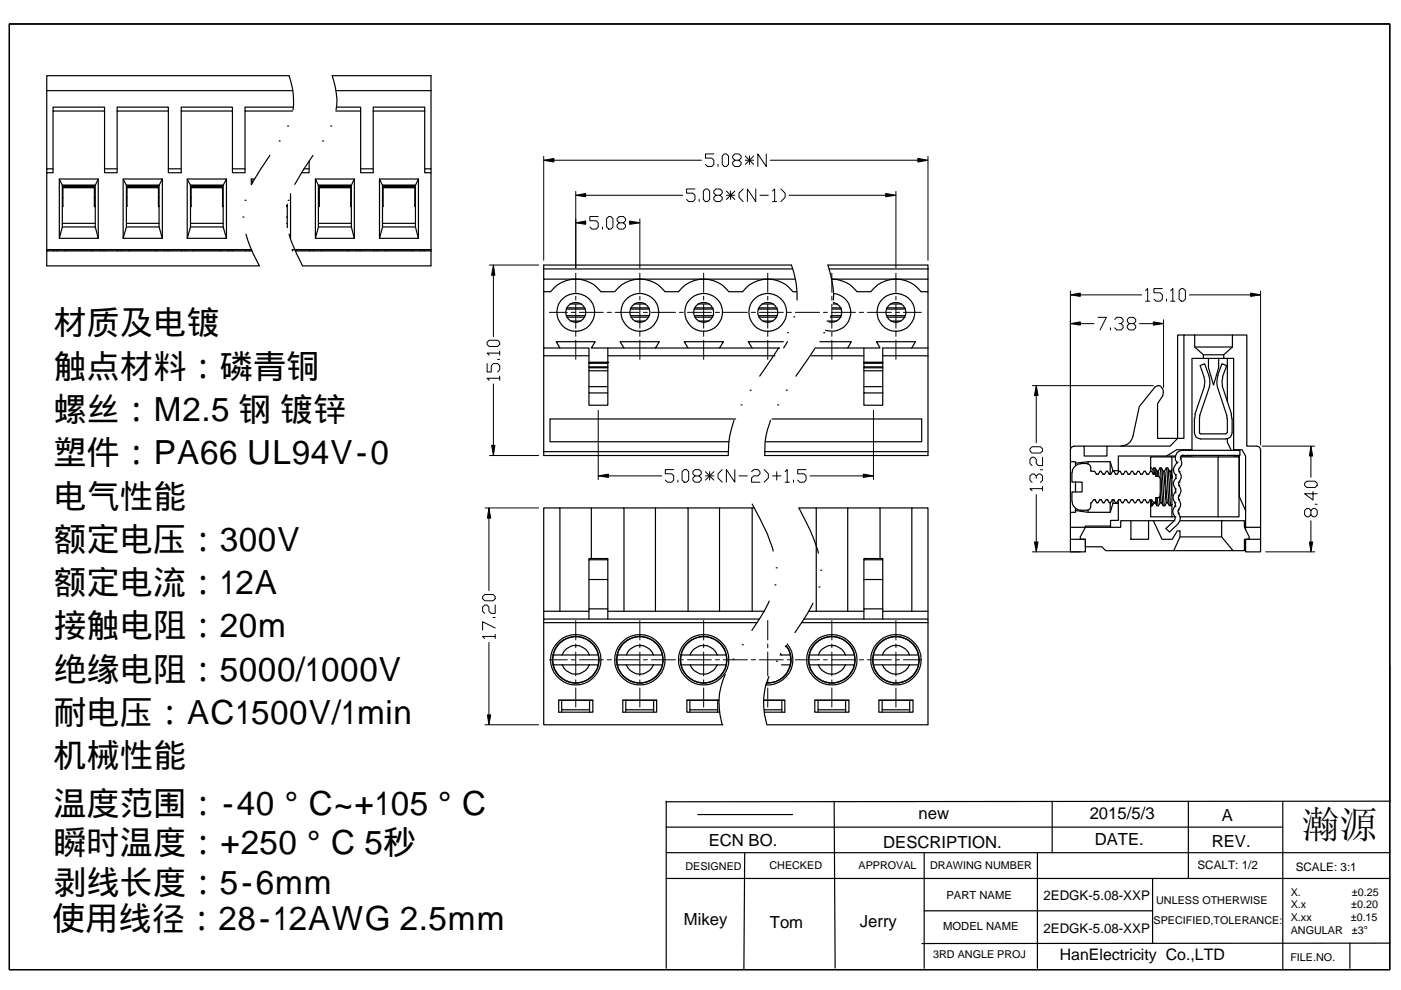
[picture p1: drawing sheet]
<svg xmlns="http://www.w3.org/2000/svg" width="297mm" height="210mm" viewBox="0 0 297 210" stroke-linecap="round" stroke-linejoin="round" font-family="sans-serif">
<g fill="none" stroke="#000" stroke-width=".25">
<path d="M2 5.1h292.6v200.5h-292.6zM9.9 19.2v16.6M9.9 19.2v-3.2h51.4a15.1 15.1 0 0 1 .8 7.3M9.9 19.2h52.2M71.3 19.2h20.1M91.4 19.2v16.6M91.4 19.2v-3.2h-21a15.1 15.1 0 0 1 .9 7.3M11.2 35.8h-1.3v.8M11.2 23.5v-.8h11v.8M12.6 38h8.2v12.5h-8.2zM12.6 38l.6 1.3v8.8M13.2 39.3h7"/>
<path d="M13.3 39.3v.1h6.7v-.1M13.3 39.4h6.7M13.3 39.5h6.7M13.3 39.7h6.7M13.3 39.8v4h-.1M13.3 39.5h6.7v.2h-6.7zM20 39.8v4h.2M20.8 38l-.6 1.3v8.8M22.2 35.8h2.6M24.8 23.5v-.8h10.9v.8M26.1 38h8.3v12.5h-8.3zM26.1 38l.7 1.3v8.8l-.7 2.4"/>
<path d="M26.8 39.3h6.9M26.9 39.5h6.7v.2h-6.7zM26.9 39.3v.1h6.7v-.1M26.9 39.4h6.7M26.9 39.5h6.7M26.9 39.7h6.7M26.9 39.8v4h-.1M33.6 39.8v4h.1M34.4 38l-.7 1.3v8.8l.7 2.4M35.7 23.5v13.1h2.7v-13.1h10.9v13.1h2.6v-13.1h10.1M35.7 23.5h-10.9v13.1h-2.6v-13.1h-11v13.1h-1.3v16.3M35.7 35.8h2.7"/>
<path d="M38.4 23.5v-.8h10.9v.8M39.7 38h8.3v12.5h-8.3zM39.7 38l.7 1.3v8.8M40.4 39.3h6.9M40.5 39.5h6.7v.2h-6.7zM40.5 39.3v.1h6.7v-.1M40.5 39.4h6.7M40.5 39.5h6.7M40.5 39.7h6.7M40.5 39.8v4h-.1M47.2 39.8v4h.1M48 38l-.7 1.3v8.8"/>
<path d="M49.3 35.8h2.6M53.3 38h.7M53.3 38l.3 .6M53.3 38v1.2M57.2 32.9l-3.9 6.2M59.2 29.9h.1M61 26.7h.1M62.2 22.7h-10.3v.8M64.5 35.8h1M65.5 34.2v2.4h-1.5M66.4 32.9l-3.9 6.2M66.9 38h8.2v12.5h-8.2z"/>
<path d="M66.9 38l.6 1.3v8.8l-.6 2.4M67.5 39.3h7M67.7 39.5h6.7v.2h-6.7zM67.7 39.3v.1h6.7v-.1M67.7 39.4h6.7M67.7 39.5h6.7M67.7 39.7h6.7M67.7 39.8v4h-.2M68.4 29.9h.1M70.1 26.7h.1M71.2 23.5h5.3v13.1h2.6v-13.1h10.9v13.1h1.4v16.3M71.3 22.7h5.2v.8"/>
<path d="M74.4 39.8v4h.1M75.1 38l-.6 1.3v8.8l.6 2.4M76.5 35.8h2.6M79.1 23.5v-.8h10.9v.8M80.5 38h8.2v12.5h-8.2zM80.5 38l.6 1.3v8.8l-.6 2.4M81.1 39.3h7M81.2 39.5h6.8v.2h-6.8zM81.2 39.3v.1h6.8v-.1M81.2 39.4h6.8M81.2 39.5h6.8M81.2 39.7h6.8"/>
<path d="M81.2 39.8v4h-.1M88 39.8v4h.1M88.7 38l-.6 1.3v8.8l.6 2.4M90 35.8h1.4v.8M9.9 52.9h42.7M9.9 52.9h43.4M9.9 52.9v.3M11.4 52.9v.3M12.1 52.9v.3M12.6 50.5l.6-2.4h7l.6 2.4M13.2 43.5h.1M13.2 47.4h7"/>
<path d="M13.2 41.9h.1M13.7 52.9v.3M19.6 52.9v.3M20 43.5h.2M20 41.9h.2M21.2 52.9v.3M22 52.9v.3M24.9 52.9v.3M25.7 52.9v.3M26.8 43.5h.1M26.8 47.4h6.9M26.8 48.1h6.9"/>
<path d="M26.8 41.9h.1M27.3 52.9v.3M33.2 52.9v.3M33.6 43.5h.1M33.6 41.9h.1M34.8 52.9v.3M35.6 52.9v.3M38.5 52.9v.3M39.3 52.9v.3M39.7 50.5l.7-2.4h6.9l.7 2.4M40.4 43.5h.1M40.4 47.4h6.9"/>
<path d="M40.4 41.9h.1M40.9 52.9v.3M46.8 52.9v.3M47.2 43.5h.1M47.2 41.9h.1M48.4 52.9v.3M49.2 52.9v.3M51.5 46h.1M51.9 42.5h.1M52.1 52.9v.3M52.1 49.6l.1 .2a29.3 29.3 0 0 0 2.8 6.6h-45.1v-3.2h43.5M52.9 52.9v.3"/>
<path d="M60.7 46h.1M60.8 47.4h.1M60.9 43.5h-.1v.3h.1M60.9 43.3l.1 4.9M61.1 42.5h.1M61.3 49.6l.4 1.5 2.4 5.3h27.3v-3.5M61.6 41.1l-.1 9.4M62.5 52.9h28.9M62.6 53.2h28.8M62.7 52.9v.3M65.7 52.9v.3M66.5 52.9v.3"/>
<path d="M67.5 43.5h.2M67.5 47.4h7M67.5 48.1h7M67.5 41.9h.2M68.1 52.9v.3M73.9 52.9v.3M74.4 43.5h.1M74.4 41.9h.1M75.6 52.9v.3M76.3 52.9v.3M79.3 52.9v.3M80 52.9v.3"/>
<path d="M81.1 43.5h.1M81.1 47.4h7M81.1 48.1h7M81.1 41.9h.1M81.7 52.9v.3M87.5 52.9v.3M88 43.5h.1M88 41.9h.1M89.2 52.9v.3M89.9 52.9v.3M91.4 52.9h-29.4v.3M115.3 59.2v-3h52.5a19.1 19.1 0 0 1 1.2 7.4"/>
<path d="M115.3 57h52.7M168.6 59.2h-53.3v2.6M175.8 57h20.9M196.7 57v-.8h-21.2l.7 2.7a13.9 13.9 0 0 1 .5 4.7M196.7 57v2.2M115.3 61.8v12h3.4l-.8-1.3h8.3l-.8 1.3h6.9l-.8-1.3h8.3l-.8 1.3h6.9l-.8-1.3h8.3l-.8 1.3h6.9l-.9-1.3h7.5M115.3 73.8v1.6h9.6M115.3 61.8h1.4a6.7 6.7 0 0 1 10.7 0h2.9M115.3 75.4v21.2h39.1a20.3 20.3 0 0 1 1.2-7.4M118.7 73.8h6.2v3h4v.2M120 66.9h4M120 65.5h4.1"/>
<path d="M120.1 65.3h3.9M120.2 67.2h3.7M120.9 64.5h2.4M121.1 68.1h2M124.9 77.8h4v.2h-4zM124.9 77.8v-.8h4v.8M124.9 78v.6h4v-.6M124.9 78.6v3.4h4v-3.4M128.9 76.8h-4v.2M128.9 76.8h.1M128.9 75.4h35.4M128.9 73.8v3"/>
<path d="M130.3 61.8a6.7 6.7 0 0 1 10.7 0h2.9a6.7 6.7 0 0 1 10.6 0M132.3 73.8h6.7M133.6 66.9h4M133.6 65.5h4.1M133.7 65.3h3.9M133.8 67.2h3.7M134.5 64.5h2.3M134.6 68.1h2.1M145.9 73.8h6.7M147.2 65.5h4.1M147.2 66.9h4M147.3 65.3h3.9"/>
<path d="M147.3 67.2h3.8M148 64.5h2.4M148.2 68.1h2.1M154.6 61.8h2.8a6.7 6.7 0 0 1 10.7 0h.8M159.5 73.8h5.8M160.7 65.5h4.1M160.8 66.9h4M160.9 65.3h3.8M160.9 67.2h3.8M161.6 64.5h2.4M161.8 68.1h2M165.1 73.7l-4 6.1"/>
<path d="M167 70.5h.1M167 72.5l-.9 1.3M168.3 67.2h.1M172 75.4h11.2M172.9 73.7l-4.2 6.1M173.1 73.8h6.6M173.8 72.5h6.7l-.8 1.3h6.9l-.8-1.3h8.3l-.8 1.3M174.7 70.5h.1M175.4 68.1h2M176 67.2h.1M176.1 67.2h2.2M176.2 66.9h2.2"/>
<path d="M176.5 65.3h1.8M176.5 65.5h1.9M176.6 64.5h1M176.7 64.1a2.12 2.12 0 0 1 1.7 2.6 2.12 2.12 0 0 1-2.7 1.6M176.7 62.2a4 4 0 0 1 3.6 4.9 4 4 0 0 1-5.3 2.9M183.2 77h4v.8h-4zM183.2 77.8v.2h4v-.2M183.2 78v.6h4v-.6M183.2 78.6v3.4h4v-3.4M183.2 77v-.2h4v.2M183.2 73.8v3h4v-3h9.5M187.2 75.4h9.5"/>
<path d="M187.9 66.9h4M187.9 65.5h4.1M188 65.3h3.9M188.1 67.2h3.8M188.7 64.5h2.5M188.9 68.1h2.1M196.7 61.8v-2.6h-20.4a6.6 6.6 0 0 1 5.4 2.6h2.9a6.7 6.7 0 0 1 10.7 0h1.4v12M196.7 73.8v22.8h-34.6a17.3 17.3 0 0 1 1.2-7.4M251 71h-1.3v21.9h-4.3v-7.3l1.2-1.7M253.3 71v2.6l1.8 1.6v.8h-2.4v19.4h-3.2l-2.2 1.3h-10.2v3.1M253.3 71h-2.3v21.9h-1.3l-1.6 1.7h-13.4v2.1h-4.8v-2.1h-2.2l-.6 .4-.2 .4v2.5h1.1v.3l2.7-.3h4.7l.6 1.9M253.3 73.6h8"/>
<path d="M253.3 71h8M255.1 75.2h4.4M255.1 76h4.4M255.3 79.9l-.9-2.4 1-.4a7.2 7.2 0 0 1 1 5l-2 6v3.8l5.5 .1 .3-.3M255.3 79.9l.2 1-.2 .9M256.2 76v2l1.1 3.6 1.1-3.6v-2M258.2 79.5l.9-2.4 1 .4-.9 2.4M258.3 79.5l-.3 1.8 .1 .8 2 6 .1 .6M259.3 79.9l-.2 1 .1 .9M260.2 76v9.1M261.3 71h3v23.6h2.2l.6 .4 .2 .4v16.4h-3.2v-15.1l-.8-1.3h-1.7v-19.4h-2.1v-.8l1.8-1.6zM115.3 95.8h39.1"/>
<path d="M124.9 82v1.3h4v-1.3M124.9 83.3v2.6h4v-2.6M156 88.8h-39.4v4.9h37.9M157.1 85.9h.1M159 82.7h.1M162.1 95.8h34.6M163.7 88.8h31.7v4.9h-33.1M164.9 85.9h.1M166.7 82.7h.1M183.2 82v1.3h4v-1.3M183.2 83.3v2.6h4v-2.6M226.9 97.9v10.7"/>
<path d="M228 98.2v.5M229.2 98.3a1.91 1.91 0 0 0-1.9 1.9M229.2 98.3h1.3M229.9 94.6h4.8M230.5 98.3l.6 .4 .2 1.2h.8l.4 .7h.4l.3-.7h.2l.5 .7M230.7 97.9v.4M234.8 99.9h-.2l-.4 .7h-.3M234.8 99.9l.4 .7M234.8 99.9v.1M235.4 97.9v2.7M236 99.8h1.1M236 99.8v.1"/>
<path d="M236.2 99.9h-.3l-.4 .7h-.3M236.2 99.9l.3 .7M236.2 99.9v.1M237.1 99.8v.3M237.5 99.9h-.3l-.3 .7h-.4M237.5 99.9l.4 .7M237.5 99.9v.1M240.2 92.5a2.56 2.56 0 0 1-2.6 2.1M242.8 99.9h-.2l-.4 .7h-.3M242.8 99.9l.4 .7M242.8 99.9l.1 .1M244 99.1v.8"/>
<path d="M244.2 99.9h-.3l-.4 .7h-.3M244.2 99.9l.3 .7M244.2 99.9v.1M244.4 99.5l-.4-.4v-2.2h4.5v2.6M244.4 99.5l.1 1.1M244.6 99.2l.2 1.4M244.6 99.2h.3l.4 .7M244.6 99.2l-.2 .3M245 99.4l.1 1.6M245.3 99.9l.2 1.1M245.3 99.9h.3M245.6 99.9l.1 1.1"/>
<path d="M245.9 99.2a18.3 18.3 0 0 1 .4 5l.3 3M245.9 99.2h.3l.4 .7M245.9 99.2l-.3 .7M246.3 99.4l.3 2.9a18.2 18.2 0 0 0 .3 4.9M246.4 82.4a.81 .81 0 0 0-.9-.6l-.6 .2-3.3 4.2-1.4 6.2M246.5 82.4l.2 .8M246.6 99.9l.7 6.7M246.6 99.9h.3M246.6 83.3l-.1 .6M246.9 99.9l.7 6.7M247.3 99.2a18.3 18.3 0 0 1 .3 5l.3 3M247.3 99.2h.3l.4 .7"/>
<path d="M247.3 99.2l-.4 .7M247.3 96.7h1.9M247.6 99.4l.5 6.9 .2 .9M248 99.9l.5 5.2M248 99.9h.2M248.5 99.5v1.9l-.3-1.5M248.5 96.9h.7M248.5 99.5l-.3 .4M249.2 98.5a1.53 1.53 0 0 0 0 2.2M249.5 98.1v.1M249.6 98h.1M249.6 98.2l-.4 .3"/>
<path d="M250 100h.1M250 100a1.51 1.51 0 0 1-.1 2.2M250.2 97.3a1.23 1.23 0 0 1 0 1.7M250.2 96.9h8.1M250.3 97.3l.1-.5 .2-.2h12.3v-1.1h-12.2a1.52 1.52 0 0 0-1.4 .9 1.52 1.52 0 0 0 .3 1.6M250.3 97.3h.1M250.3 99l-.4 .6 .1 .3M250.6 96.6h.1M252.7 95.4v.1M252.7 96.6v.1h-2.3M253.2 88.7v3a1.3 1.3 0 0 0 1.4 1.4h5.3a1.3 1.3 0 0 0 1.3-1.4v-3M253.4 87.8l-.1 .9"/>
<path d="M255.4 81.8l-2 6M258.3 96.9h4.4v12.7h-4.4zM259.1 81.8l2 6M260.2 93.1v.7l.8 1.7M260.2 88.7v3M261 87.8l.2 .9M261.5 96.6l.1 .1M261.6 96.6v.1h1.2v8.6l1.3 2.9M261.6 95.4v.1M118.7 107.7h6.7M124.9 118.7v-.3h4v.3M125.4 118.4v-10.7h6.9v21.9"/>
<path d="M132.3 107.7h6.7M145.9 107.7h6.7M159.5 106.9l1.6 3.1a28.9 28.9 0 0 1 2.8 6.8M159.5 107.7h.4M173.1 107.7h6.6M173.5 117.3l-.6-1.9a46 46 0 0 0-3.5-7.7h3.7v21.9M183.2 118.7v-.3h4v.3M186.6 118.4v-10.7h-6.9v21.9M186.6 107.7h6.7M226.9 114.3h3.2v2.7h-3.2zM226.9 108.6h1.1v-.4l2.7 .4h4.7l.6-1.9h1.1v3.6h-1.6v1.2h-5.4v.3h-3.2zM226.9 111.8v2.5"/>
<path d="M227.3 100.2v2h2.1v2.1h-2.1v2M228 102.1v2.2M228 107.8v.4M230.1 111.8h7.5v-1.4h2.2v3.9h3.7v-3.9h1l1.9 3.9h2.1l1.1-1.7h.6v1.2l-1.3 3h-14.5l-.8-.9h-3.5v-1.6h-1.1v-.5zM230.7 108.2v.4M232.4 100.4l.1 .2M233.5 106h-.3l-.4 .6h-.3l-.3-.6h-.4l-.3 .6h-.2v.8l-.4 .7a3.5 3.5 0 0 1-2.8-.3l-.7-.9-.1-.6M233.5 106l.4 .6M233.5 106h.1M233.8 106.5l.1 .1M233.8 100.4l.1 .2M234.8 106h-.3l-.4 .6h-.2"/>
<path d="M234.8 106l.4 .6h.3l.3-.6h.4M234.8 106h.1M235.1 106.5h.1M235.1 100.4l.1 .2M235.4 106.6v2M235.5 111.5v.3M236 106v.7M236.2 106l.3 .6M236.2 106h.1M236.5 106.5v.1M236.5 100.4v.2M237.1 106.1v.6"/>
<path d="M237.5 106h-.3l-.4 .6h-.3M237.5 106l.4 .6h.2l.4-.6h.3M237.5 106h.1M237.8 100.4l.1 .2M237.9 106.5h.1M237.9 100.6h.3l.4-.7h.2l.4 .7M238.8 106l.4 .6h.3l.3-.6h.4M238.8 106h.1M239.1 100.4l.1 .2M239.2 100.6h.3l.4-.7h.3l.3 .7M239.8 110.4h3.7M240.2 106l.3 .6h.3l.4-.6h.3"/>
<path d="M240.2 106h.1M240.5 100.4v.2M240.5 100.6h.4l.3-.7h.3l.4 .7M241.5 106l.4 .6h.2l.4-.6h.3M241.5 106h.1M241.8 100.4l.1 .2M241.9 106.5h.1M242.8 106l.4 .6M242.8 106h.1M243.1 100.4l.1 .2M243.2 106.5v.1M244 106v1.4"/>
<path d="M244.1 106.3l.2 .7 .2-.1M244.1 106.3l.2 .9M244.1 106.3v.9M244.2 106h-.4l-.3 .6h-.3M244.2 106h.1M244.5 106.9l-.2 .3M244.5 100.4v.2M244.5 100.6h.4l.1-.4v.8h.6l.3 .4M244.5 106.5h.1M244.5 110.4h4.4M244.9 106.5v.1M244.9 106.6l-.4 .3"/>
<path d="M244.9 106.6l.4 .6h.3M245 105.5l.2 1.7M245.4 105.5l.2 1.7M245.8 105.4l.2 1.2M245.9 105.1l-.3 .4h-.6v.7l-.2 .4h-.2l-.4-.6M246 104.6l.2 2M246 106.6h.2M246 101.4v3.7M246 106.6l-.4 .6M246.2 106.6l.4 .6h.3M247.3 106.6h.3M247.3 106.6l-.4 .6"/>
<path d="M247.6 106.6l.4 .6h.3M248.5 107v2.6h-4.5v-2.2l.3-.2M248.5 105.1v1.9M248.5 101.4v3.7M248.5 109.6h.6M248.5 107l-.2 .2M248.9 116.8h12.5M249 109.6l.2 .3-.2 .3M249.1 106.6h.1M249.1 110.3l-1.9 1.8 .8 .7 1.8-1.8M249.1 109.6h.1M249.1 107.4h.1"/>
<path d="M249.1 106.7l.1 .3-.1 .3M249.2 104.4h.1M249.2 103.7h.1M249.2 107.3a1.49 1.49 0 0 0-.1 2.2M249.2 103.7l.1 .3-.1 .3M249.2 100.7h.1M249.2 101.4h.1M249.2 100.8l.2 .3-.2 .3M249.2 104.4a1.49 1.49 0 0 0 0 2.2M249.3 101.4a1.49 1.49 0 0 0-.1 2.2M249.8 108.8a1.53 1.53 0 0 1 0 2.2M249.9 108.8h.1"/>
<path d="M249.9 105.9h.1M249.9 108.1h.1M249.9 108.1l-.2 .3 .2 .4M249.9 105.9a1.51 1.51 0 0 1-.1 2.2M249.9 102.9h.1M249.9 105.1h.1M249.9 102.9a1.51 1.51 0 0 1 0 2.2M249.9 105.2l-.1 .3 .1 .3M250 102.2h.1M250 102.2l-.1 .3 .1 .3M250.2 113.8h8.8M250.2 110.4h8.8"/>
<path d="M250.2 109.6h8.1M259 110.4h4.8v1.4l1.1 2v.5h-1.1v2.5h-2.4l-2.4-3zM264.1 114.3h3.2v2.7h-3.2zM264.1 111.8v.5M267.3 111.8v2.5M115.3 132v21.7h38M115.3 129.6v-21.9h3.4v21.9M115.3 132h45.2M117.2 138.9h9.7M117.2 138.9h.1M119.2 138.8a3.1 3.1 0 0 1 2.9-2 3.1 3.1 0 0 1 2.8 2M124.9 131.3v-2.2h4v2.2"/>
<path d="M124.9 129.1v-6.2h4v6.2M124.9 122.9v-4.2h4v4.2M124.9 129.6h-9.6v1.7M128.9 129.6h33.1M130.8 138.9h.1M130.8 138.9h9.7M132.8 138.8a3.1 3.1 0 0 1 2.9-2 3.1 3.1 0 0 1 2.8 2M139 129.6v-21.9h6.9v21.9M144.4 138.9h9.6M146.3 138.8a3.1 3.1 0 0 1 2.9-2 3.1 3.1 0 0 1 2.8 2M152.6 129.6v-21.9h6.9v21.9M155.4 139.8h.1"/>
<path d="M157.4 136.7h.1M161 131.3h-45.7v.7M163.1 127.4a34.1 34.1 0 0 1-3.7 6.3M164.3 124h.1M164.6 120.4h.1M165.4 138.9h2.2M165.5 138.6l.1 .2M166.5 137.1h.1M166.7 136.8a4.9 4.9 0 0 1 .4 5.4 4.9 4.9 0 0 1-4.6 2.6M166.7 136.9a4.9 4.9 0 0 1 .4 5.3 4.9 4.9 0 0 1-4.6 2.6M166.9 136.5a5.3 5.3 0 0 1 .6 5.9 5.3 5.3 0 0 1-5.2 2.8M170 132h26.7"/>
<path d="M170.5 131.3h26.2v.7M171.4 129.6h11.8M171.5 138.9h9.7M172.4 127.9a38.9 38.9 0 0 1-3.8 6.2M173.5 138.8a3.1 3.1 0 0 1 2.9-2 3.1 3.1 0 0 1 2.8 2M173.6 124.5h.1M174 120.9h.1M183.2 131.3v-2.2h4v2.2M183.2 129.1v-6.2h4v6.2M183.2 122.9v-4.2h4v4.2M185.1 138.9h9.7M187.1 138.8a3.1 3.1 0 0 1 2.9-2 3.1 3.1 0 0 1 2.8 2"/>
<path d="M187.2 129.6h9.5v1.7M193.3 129.6v-21.9h3.4v21.9M196.7 132v21.7h-34M117.2 141h.1M117.2 141h7.7M118.5 148.5h7.2v2.5h-7.2v-2.5h7.2M119.1 148.5v2h5.9v-2M119.1 150.5v.5M119.2 141a3.1 3.1 0 0 0 2.9 1.9 3.1 3.1 0 0 0 2.8-1.9M124.9 141h2M125 150.5v.5M130.8 141h.1"/>
<path d="M130.8 141h7.7M132 148.5h7.2v2.5h-7.2zM132 148.5h7.2M132.7 148.5v2h5.9v-2M132.7 150.5v.5M132.8 141a3.1 3.1 0 0 0 2.9 1.9 3.1 3.1 0 0 0 2.8-1.9M138.5 141h2M138.6 150.5v.5M144.4 141h1.9M145.6 148.5h6.8h-6.8v2.5h7M146.3 148.5v2h5.9v-2M146.3 150.5v.5"/>
<path d="M146.3 141a3.1 3.1 0 0 0 2.9 1.9 3.1 3.1 0 0 0 2.8-1.9M146.3 141h7.7M152.2 150.5v.5M153.8 143a14.7 14.7 0 0 0-.7 10.7M163 143.4a14.7 14.7 0 0 0-.4 10.3M164.6 140.2h.1M165.7 141h1.9M165.8 148.5v2h-3.8M165.8 150.5v.5M166.4 148.5h-4.5h4.5v2.5h-4.3M171.5 141h2M172.7 148.5h7.3v2.5h-7.3z"/>
<path d="M172.7 148.5h7.3M173.4 148.5v2h5.9v-2M173.4 150.5v.5M173.5 141a3.1 3.1 0 0 0 2.9 1.9 3.1 3.1 0 0 0 2.8-1.9M173.5 141h7.7M179.3 150.5v.5M185.1 141h2M186.3 148.5h7.3v2.5h-7.3zM186.3 148.5h7.3M187 148.5v2h5.9v-2M187 150.5v.5M187.1 141a3.1 3.1 0 0 0 2.9 1.9 3.1 3.1 0 0 0 2.8-1.9"/>
<path d="M187.1 141h5.7M192.8 141h2M192.9 150.5v.5M294.7 141.3v28.6l-153.5 .1M141.3 169.9v35.4M141.3 175.4h130.7M147.9 172.7h20.1M176.9 169.9l.2 35.4M223.1 169.9v10.9M252 169.9v16.4M272 169.9v35.6M141.3 186.3h153.4"/>
<path d="M141.3 180.8h153.4M157.9 180.8l-.2 24.6M195.9 180.8v24.5M195.9 193.1h48.3M219.9 180.8v24.5M244.4 186.3v13.6M286.2 200v5.3M294.7 200l-99.2 .1"/>
<circle cx="122.1" cy="66.2" r="2.1"/>
<circle cx="122.1" cy="66.2" r="4"/>
<circle cx="135.7" cy="66.2" r="2.1"/>
<circle cx="135.7" cy="66.2" r="4"/>
<circle cx="149.2" cy="66.2" r="2.1"/>
<circle cx="149.2" cy="66.2" r="4"/>
<circle cx="162.8" cy="66.2" r="2.1"/>
<circle cx="162.8" cy="66.2" r="4"/>
<circle cx="189.9" cy="66.2" r="2.1"/>
<circle cx="190" cy="66.2" r="4"/>
<circle cx="122.1" cy="139.9" r="5"/>
<circle cx="122.1" cy="139.9" r="5.3"/>
<circle cx="122.1" cy="139.9" r="4.9"/>
<circle cx="135.6" cy="139.9" r="5"/>
<circle cx="135.7" cy="139.9" r="5.3"/>
<circle cx="135.7" cy="139.9" r="4.9"/>
<circle cx="149.2" cy="139.9" r="5"/>
<circle cx="149.2" cy="139.9" r="5.3"/>
<circle cx="149.2" cy="139.9" r="4.9"/>
<circle cx="176.3" cy="139.9" r="5"/>
<circle cx="176.4" cy="139.9" r="5.3"/>
<circle cx="176.4" cy="139.9" r="4.9"/>
<circle cx="189.9" cy="139.9" r="5"/>
<circle cx="190" cy="139.9" r="5.3"/>
<circle cx="190" cy="139.9" r="4.9"/>
</g>
<g fill="none" stroke="#000" stroke-width=".21">
<path d="M2 5.1h292.7v200.5h-292.7zM115.3 33.1v22.1M117.4 34h31.3M151.3 32.6h-1.7v.9h1.3l.4 .5v.9l-.4 .4h-.9l-.4-.4M152.2 34.9v.4M153.1 33.1l.5-.5h.4l.5 .5v1.8l-.5 .4h-.4l-.5-.4zM155.8 34l-.5-.5v-.4l.5-.5h.9l.4 .5v.4l-.4 .5h-.9l-.5 .4v.5l.5 .4h.9l.4-.4v-.5l-.4-.4M158 34h1.8M158 33.1l1.8 1.8M158.9 33.1v1.8M159.8 33.1l-1.8 1.8M162.5 32.6v2.7l-1.8-2.7v2.7"/>
<path d="M163.3 34h31.3M196.7 33.1v22.1M103.8 56.2h10.4M104.6 58.4v13M122.1 40.6v16.2M122.1 57.9v4.1M124.2 47.2h.1M124.2 41.4h20.5M126.8 45.9h-1.7v.9h1.3l.4 .4v.9l-.4 .5h-.9l-.4-.5M127.7 48.1v.5M128.6 46.4l.5-.5h.4l.4 .5v1.7l-.4 .5h-.4l-.5-.5zM131.3 47.2l-.5-.4v-.4l.5-.5h.9l.4 .5v.4l-.4 .4h-.9l-.5 .5v.4l.5 .5h.9l.4-.5v-.4l-.4-.5"/>
<path d="M133.4 47.2h.1M135.7 46.4v10.4M135.7 57.9v4.1M147.3 40.1h-1.7v.9h1.3l.4 .4v.9l-.4 .4h-.9l-.4-.4M148.2 42.3v.4M149.1 40.5l.5-.4h.4l.5 .4v1.8l-.5 .4h-.4l-.5-.4zM149.2 57.9v4.1M151.8 41.4l-.5-.4v-.5l.5-.4h.9l.4 .4v.5l-.4 .4h-.9l-.5 .4v.5l.5 .4h.9l.4-.4v-.5l-.4-.4M154 41.4h1.8M154 40.5l1.8 1.8M154.9 40.5v1.8M155.8 40.5l-1.8 1.8"/>
<path d="M157.6 40.1l-.9 .9v.8l.9 .9M160.2 40.1v2.6l-1.7-2.6v2.6M161.1 41.4h1.8M162.8 57.9v4.1M163.8 40.5l.4-.4v2.6M163.8 42.7h.9M165.6 40.1l.9 .9v.8l-.9 .9M167.3 41.4h20.5M176.4 57.9v4.1M190 40.6v16.2M190 57.9v4.1M103.3 77.1v1.8h.9v-1.4l.4-.4h.9l.4 .4v.9l-.4 .5"/>
<path d="M103.7 72.1h1.8l.4 .5v.4l-.4 .5h-1.8l-.4-.5v-.4zM105.5 76.2h.4M105.9 74.9h-2.6l.4 .4M105.9 74.4v.9M105.9 79.8v.8M116.5 66.2h3.8M121.1 66.2h.8M122.1 62.8v.8M122.1 64.5v5.1M122.1 70.4v.9M122.1 72.1v4.1M122.8 66.2h5.1"/>
<path d="M128.7 66.2h.9M130.5 66.2h5M135.7 62.8v.8M135.7 64.5v5.1M135.7 70.4v.9M135.7 72.1v4.1M136.4 66.2h.9M138.1 66.2h5.1M144 66.2h.9M145.8 66.2h5M149.2 62.8v.8M149.2 64.5v5.1"/>
<path d="M149.2 70.4v.9M149.2 72.1v4.1M151.7 66.2h.9M153.4 66.2h5.1M159.3 66.2h.9M161 66.2h5.1M162.8 62.8v.8M162.8 64.5v5.1M162.8 70.4v.9M162.8 72.1v4.1M167 66.2h.8M168.6 66.2h5.2"/>
<path d="M174.6 66.2h.8M176.3 66.2h5.1M176.4 62.8v.8M176.4 64.5v5.1M176.4 70.4v.9M176.4 72.1v4.1M182.2 66.2h.9M183.9 66.2h5.1M189.9 66.2h.8M190 62.8v.8M190 64.5v5.1M190 70.4v.9"/>
<path d="M190 72.1v4.1M191.5 66.2h3.9M226.9 61.7v33.8M229 68.6h3M229 62.5h13.1M232.8 67.3h1.8l-1.4 2.7M235.5 69.5v.5M236.3 67.7l.5-.4h.9l.4 .4v.5l-.4 .4h-.5M237.7 68.6l.4 .5v.4l-.4 .5h-.9l-.5-.5M239.5 68.6l-.5-.4v-.5l.5-.4h.8l.5 .4v.5l-.5 .4h-.8l-.5 .5v.4l.5 .5h.8l.5-.5v-.4l-.5-.5M241.6 68.6h2.9M242.9 61.6l.4-.4v2.7"/>
<path d="M242.9 63.9h.9M246.4 61.2h-1.7v.9h1.3l.4 .4v.9l-.4 .5h-.9l-.4-.5M246.7 67.8v14.3M247.3 63.4v.5M248.2 61.6l.5-.4v2.7M248.2 63.9h.9M250.4 61.2h.5l.4 .4v1.8l-.4 .5h-.5l-.4-.5v-1.8zM252.2 62.5h13M267.3 61.7v32.6M103.8 96.6h10.4M104.6 81.4v13M105.9 80.2h-2.6l.4 .4"/>
<path d="M126.8 87v14.7M142.8 99.6h-1.7v.9h1.3l.4 .4v.9l-.4 .4h-.9l-.4-.4M153.1 99.6l-.9 .9v.8l.9 .9M155.8 99.6v2.6l-1.8-2.6v2.6M162 99.6l.9 .9v.8l-.9 .9M170.9 99.6h-1.8v.9h1.4l.4 .4v.9l-.4 .4h-.9l-.5-.4M185.2 87v14.7M218.4 95.2l.4-.5h1.8l.4 .5v.4l-.4 .5h-1.8l-.4-.5zM218.9 81.8h25.6M219.7 83.9v10M220.6 99.6h.4M221 96.9v1.8h-.8l-.5-.4v-.9l-.4-.5h-.5l-.4 .5v.9l.4 .4"/>
<path d="M267.6 94.6h11.2M277.9 96.7v4.5M102.8 107.7h11.4M103.7 109.9v15.3M129 100.9h11.3M143.7 101.8v.4M144.6 100l.5-.4h.5l.4 .4v1.8l-.4 .4h-.5l-.5-.4zM147.3 100.9l-.4-.4v-.5l.4-.4h.9l.5 .4v.5l-.5 .4h-.9l-.4 .4v.5l.4 .4h.9l.5-.4v-.5l-.5-.4M149.6 100.9h1.7M149.6 100l1.7 1.8M150.5 100v1.8M151.3 100l-1.7 1.8"/>
<path d="M156.7 100.9h1.8M159.3 100l.5-.4h.9l.4 .4v.5l-.4 .4h-.9l-.5 .4v.9h1.8M163.8 100.9h1.8M164.7 100v1.8M166.5 100l.4-.4v2.6M166.5 102.2h.8M168.2 101.8v.4M171.7 100.9h11.3M218.9 117h10.1M219.7 101.4v-.5l-.4-.4h-.5l-.4 .4v.9l.4 .5M219.7 100.9l.5-.4h.4l.4 .4v.9l-.4 .5M219.7 104.9v10"/>
<path d="M221 103.6h-2.6l.4 .5M221 103.2v.9M268.3 117h10.5M276.6 102.5l.4-.5h1.8l.5 .5v.4l-.5 .5h-1.8l-.4-.5zM277.9 108.2l.5-.4h.4l.5 .4v.9l-.5 .5h-.4l-.5-.5v-.9l-.4-.4h-.5l-.4 .4v.9l.4 .5h.5l.4-.5M277.9 110.4v4.5M278.4 104.2v1.8l-1.8-1.3h2.7M278.8 106.9h.5M102.3 126.5l.5-.5h1.7l.5 .5v.4l-.5 .5h-1.7l-.5-.5zM103.7 136.2v15.4M104.5 130.9h.5M105 134.9h-2.7l.5 .5"/>
<path d="M105 133.2l-2.7-1.4v1.8M105 128.3v1.7h-.9l-.4-.4v-.9l-.5-.4h-.4l-.5 .4v.9l.5 .4M105 134.5v.9M116.5 139.9h3.8M121.1 139.9h.8M122.1 131.6v4.1M122.1 136.5v.8M122.1 138.2v5.1M122.8 139.9h5.1M128.7 139.9h.9M130.5 139.9h5M135.7 131.6v4.1"/>
<path d="M135.7 136.5v.8M135.7 138.2v5.1M136.4 139.9h.9M138.1 139.9h5.1M144 139.9h.9M145.8 139.9h5M149.2 131.6v4.1M149.2 136.5v.8M149.2 138.2v5.1M151.7 139.9h.9M153.4 139.9h5.1M159.3 139.9h.9"/>
<path d="M161 139.9h5.1M162.8 131.6v4.1M162.8 136.5v.8M162.8 138.2v5.1M167 139.9h.8M168.6 139.9h5.2M174.6 139.9h.8M176.3 139.9h5.1M176.4 131.6v4.1M176.4 136.5v.8M176.4 138.2v5.1M182.2 139.9h.9"/>
<path d="M183.9 139.9h5.1M189.9 139.9h.8M190 131.6v4.1M190 136.5v.8M190 138.2v5.1M191.5 139.9h3.9M102.8 153.7h11.4M122.1 144.1v.9M122.1 145.9v4M135.7 144.1v.9M135.7 145.9v4M149.2 144.1v.9"/>
<path d="M149.2 145.9v4M162.8 144.1v.9M162.8 145.9v4M176.4 144.1v.9M176.4 145.9v4M190 144.1v.9M190 145.9v4"/>
</g>
<g fill="#000" stroke="#000" stroke-width=".21">
<path d="M115.3 34l2.1-.4v.8zM194.6 33.6l2.1 .4-2.1 .4zM104.6 56.2l.3 2.2h-.7zM122.1 47.2l2.1-.3v.7zM122.1 41.4l2.1-.4v.7zM133.5 46.9l2.2 .3-2.2 .4zM187.8 41l2.2 .4-2.2 .3zM226.9 68.6l2.1-.4v.7zM226.9 62.5l2.1-.4v.7zM244.5 68.2l2.2 .4-2.2 .3zM265.2 62.1l2.1 .4-2.1 .3zM104.2 94.4h.7l-.3 2.2z"/>
<path d="M219.7 81.8l.4 2.1h-.8zM277.9 94.6l.4 2.1h-.7zM103.7 107.7l.3 2.2h-.7zM126.8 100.9l2.2-.4v.7zM183 100.5l2.2 .4-2.2 .3zM219.3 114.9h.8l-.4 2.1zM277.6 114.9h.7l-.4 2.1zM103.3 151.6h.7l-.3 2.1z"/>
</g>
<text font-size="8" x="276" y="177.7">瀚源</text>
<g font-size="7.1">
<text x="11.3" y="70.9">材质及电镀</text>
<text x="11.3" y="80.1">触点材料：磷青铜</text>
<text x="11.3" y="89.3">螺丝：M2.5 钢 镀锌</text>
<text x="11.3" y="98.4">塑件：PA66 UL94V-0</text>
<text x="11.3" y="107.6">电气性能</text>
<text x="11.3" y="116.8">额定电压：300V</text>
<text x="11.3" y="125.9">额定电流：12A</text>
<text x="11.3" y="135.1">接触电阻：20m</text>
<text x="11.3" y="144.3">绝缘电阻：5000/1000V</text>
<text x="11.3" y="153.5">耐电压：AC1500V/1min</text>
<text x="11.3" y="162.6">机械性能</text>
<text x="11.3" y="172.9">温度范围：-40°C~+105°C</text>
<text x="11.3" y="181">瞬时温度：+250°C 5秒</text>
<text x="11.3" y="189.4">剥线长度：5-6mm</text>
<text x="11" y="197.2">使用线径：28-12AWG 2.5mm</text>
</g>
<g font-size="3.5">
<text x="194.8" y="173.7">new</text>
<text x="231" y="173.6">2015/5/3</text>
<text x="150.3" y="179.3">ECN BO.</text>
<text x="187.3" y="179.7">DESCRIPTION.</text>
<text x="232.1" y="179.1">DATE.</text>
<text x="256.9" y="179.6">REV.</text>
<text x="259" y="174">A</text>
<text x="145" y="196.1">Mikey</text>
<text x="163.2" y="196.7">Tom</text>
<text x="182.3" y="196.5">Jerry</text>
</g>
<text font-size="3.4" x="224.7" y="203.6">HanElectricity Co.,LTD</text>
<g font-size="2.8">
<text x="221.2" y="190.8">2EDGK-5.08-XXP</text>
<text x="221.2" y="197.8">2EDGK-5.08-XXP</text>
</g>
<g font-size="2.5">
<text x="253.9" y="184.3">SCALT: 1/2</text>
<text x="274.7" y="184.6">SCALE: 3:1</text>
</g>
<g font-size="2.4">
<text x="200.6" y="190.7">PART NAME</text>
<text x="200" y="197.2">MODEL NAME</text>
</g>
<g font-size="2.3">
<text x="145.3" y="184.4">DESIGNED</text>
<text x="163.1" y="184.3">CHECKED</text>
<text x="182" y="184.3">APPROVAL</text>
<text x="197.2" y="184.2">DRAWING NUMBER</text>
<text x="245.1" y="191.7">UNLESS OTHERWISE</text>
<text x="273.7" y="189.9">X.</text>
<text x="286.6" y="189.9">±0.25</text>
<text x="244.6" y="195.8">SPECIFIED,TOLERANCE:</text>
<text x="273.7" y="192.6">X.x</text>
<text x="273.7" y="195.4">X.xx</text>
<text x="286.4" y="195.4">±0.15</text>
<text x="286.5" y="192.6">±0.20</text>
<text x="197.9" y="203.1">3RD ANGLE PROJ</text>
<text x="273.6" y="203.7">FILE.NO.</text>
<text x="273.7" y="198.1">ANGULAR</text>
<text x="286.6" y="198.1">±3°</text>
</g>
</svg>
